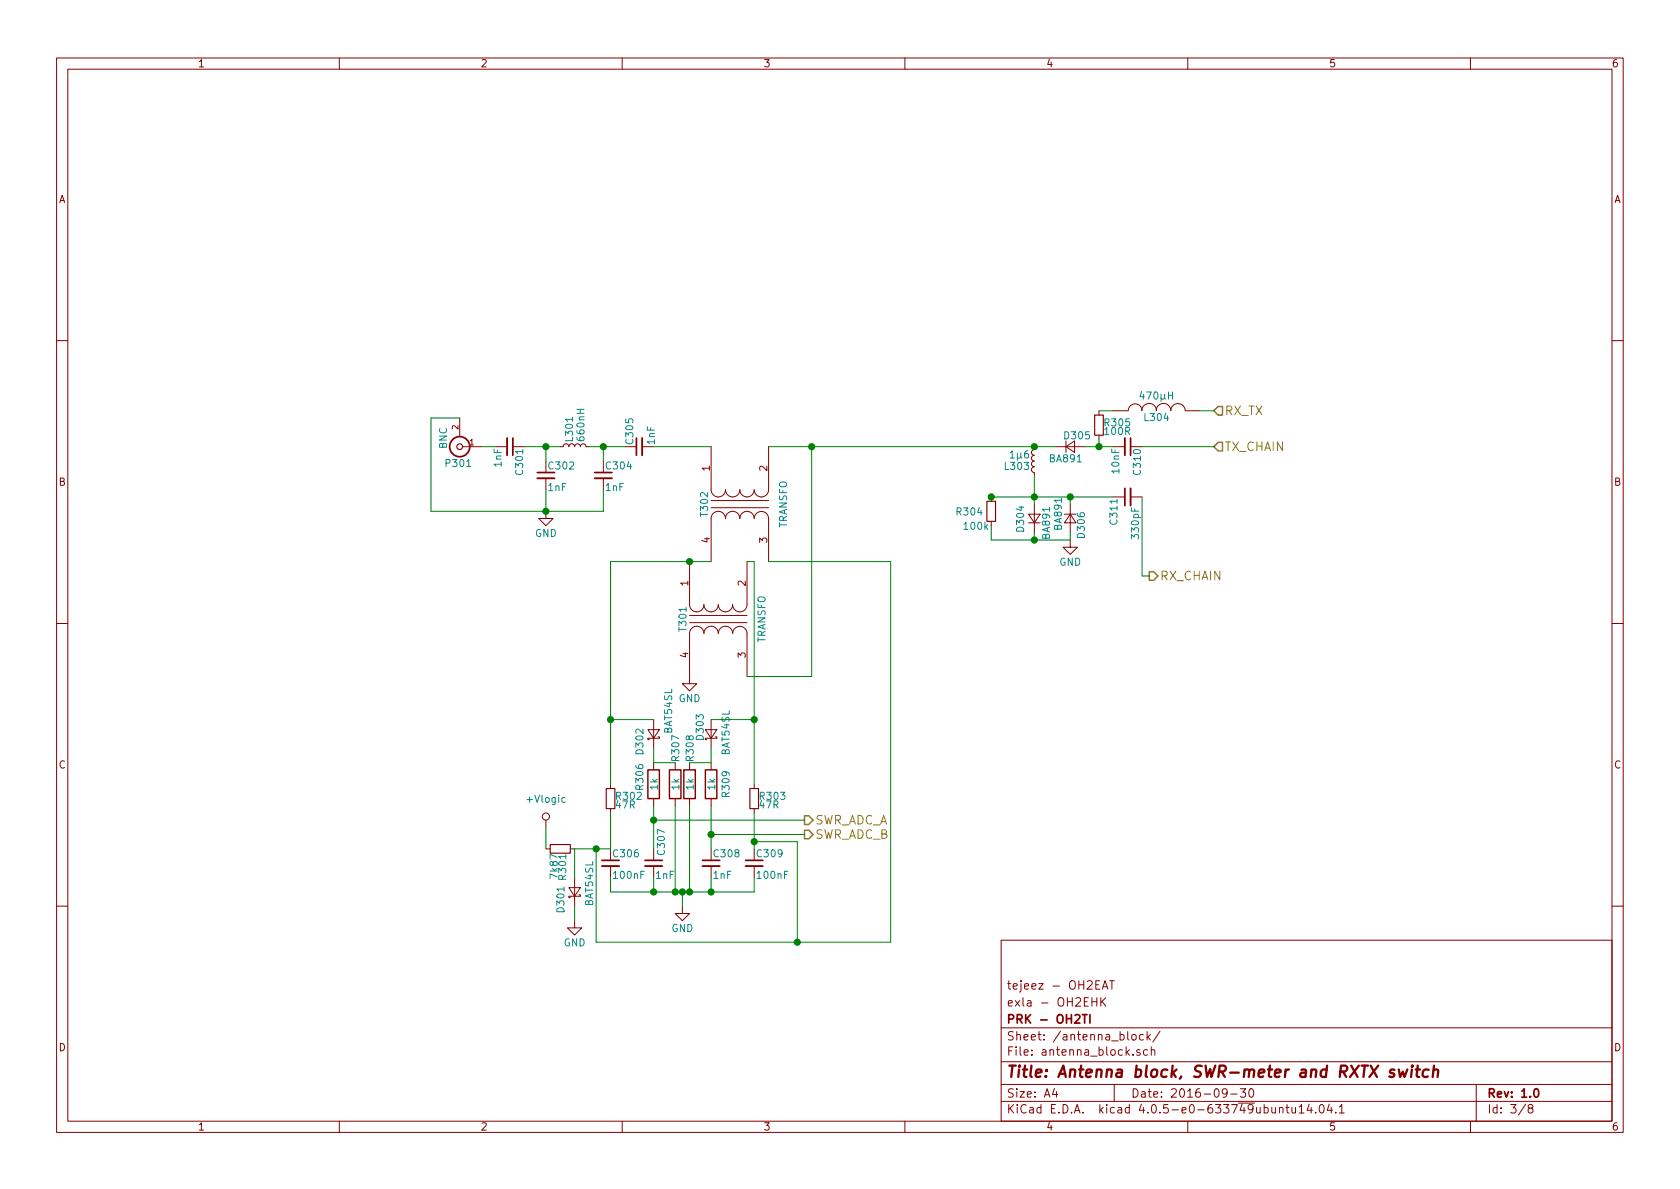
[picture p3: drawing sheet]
<svg xmlns="http://www.w3.org/2000/svg" width="297mm" height="210mm" viewBox="0 0 297 210" stroke-linecap="round" stroke-linejoin="round" font-family="sans-serif">
<g fill="none" stroke="#840000" stroke-width=".18">
<path d="M10 10.3h277v189.9h-277zM12 12.2h273v186.1h-273zM60 10.3v1.9M110 10.3v1.9M160 10.3v1.9M210 10.3v1.9M260 10.3v1.9M10 60.2h2M81.3 73.9v3.3M81.8 79h3.3M87.6 79h2.1M90.7 79h2"/>
<path d="M99.1 79h.5l.1-.3 .3-.2 .4 .1 .2 .4 .1-.3 .3-.2 .4 .1 .2 .4 .1-.3 .3-.2 .4 .1 .2 .4 .1-.3 .3-.2 .5 .1 .1 .4h.5M110.5 79h2M113.5 79h2.1M125.7 79v7.6a1.27 1.27 0 0 0 1.3 1.3 1.27 1.27 0 0 0 1.3-1.3 1.27 1.27 0 0 0 1.2 1.3 1.27 1.27 0 0 0 1.3-1.3 1.27 1.27 0 0 0 1.3 1.3 1.27 1.27 0 0 0 1.2-1.3 1.27 1.27 0 0 0 1.3 1.3 1.27 1.27 0 0 0 1.3-1.3v-7.6M182.9 79v.5l-.3 .1-.2 .3 .1 .4 .4 .2-.3 .1-.2 .3 .1 .4 .4 .2-.3 .1-.2 .4 .1 .3 .4 .2-.3 .1-.2 .4 .1 .4 .4 .2v.5M186.7 79h5.1M188.5 79l1.5-1v2zM188.5 78v2M194.3 72.6v.8M194.3 77v.7M196.8 79h2.1M196.8 72.6h2.6"/>
<path d="M199.5 72.6a1.22 1.22 0 0 1 1.2-1.2 1.22 1.22 0 0 1 1.2 1.2M199.9 79h2M201.9 72.6a1.3 1.3 0 0 1 1.3-1.3 1.3 1.3 0 0 1 1.3 1.3M204.4 72.6a1.3 1.3 0 0 1 1.3-1.3 1.3 1.3 0 0 1 1.3 1.3 1.27 1.27 0 0 1 1.3-1.2 1.27 1.27 0 0 1 1.2 1.2h2.6M285 60.2h2M96.5 90.4v1.3h1.3l-1.3 1.3-1.3-1.3h1.3M96.5 81.5v2.1M96.5 84.6v2M106.7 81.5v2.1M106.7 84.6v2M121.9 99.3v7.6a1.27 1.27 0 0 0 1.3 1.3 1.27 1.27 0 0 0 1.3-1.3 1.27 1.27 0 0 0 1.2 1.3 1.27 1.27 0 0 0 1.3-1.3 1.27 1.27 0 0 0 1.3 1.3 1.27 1.27 0 0 0 1.2-1.3 1.27 1.27 0 0 0 1.3 1.3 1.27 1.27 0 0 0 1.3-1.3v-7.6M125.7 99.3v-7.6a1.27 1.27 0 0 1 1.3-1.3 1.27 1.27 0 0 1 1.3 1.3 1.27 1.27 0 0 1 1.2-1.3 1.27 1.27 0 0 1 1.3 1.3 1.27 1.27 0 0 1 1.3-1.3 1.27 1.27 0 0 1 1.2 1.3 1.27 1.27 0 0 1 1.3-1.3 1.27 1.27 0 0 1 1.3 1.3v7.6"/>
<path d="M125.7 88.5h10.2M125.7 89.8h10.2M175.3 87.9v.7M175.3 92.2v.8M181.9 90.9h2l-1 1.6zM181.9 92.5h2M182.9 89.1v5.1M188.2 90.9h2M189.2 95.5v1.3h1.3l-1.3 1.2-1.2-1.2h1.2M189.2 90.9l1 1.6h-2zM189.2 89.1v5.1M196.8 87.9h2.1"/>
<path d="M199.9 87.9h2M10 110.3h2M121.9 108.8h10.2M121.9 110.1h10.2M132.1 119.6v-7.6a1.27 1.27 0 0 0-1.3-1.2 1.27 1.27 0 0 0-1.3 1.2 1.27 1.27 0 0 0-1.2-1.3 1.27 1.27 0 0 0-1.3 1.3 1.27 1.27 0 0 0-1.3-1.3 1.27 1.27 0 0 0-1.2 1.3 1.27 1.27 0 0 0-1.3-1.3 1.27 1.27 0 0 0-1.3 1.3v8.9h1.3l-1.3 1.3-1.3-1.3h1.3M285 110.3h2M107.9 138.7v.7M114.6 129h2l-1 1.6zM115.6 127.2v5.1M115.6 134.9v1.2M116.3 130.3h.3v.3h-2v.2h.2M119.4 134.9v1.2"/>
<path d="M121.9 134.9v1.2M124.7 129h2l-1 1.6zM125.7 127.2v5.1M125.7 134.9v1.2M126.5 130.3h.2v.3h-2M133.3 138.7v.7M96.5 145v1.3M96.5 150.1h.8M100.6 157h2l-1 1.5zM100.8 150.1h.8M101.6 155.2v5.1M102.4 158.2h.2v.3h-2v.2h.2"/>
<path d="M107.9 143v.8M107.9 150.1v2M107.9 153.2v2M115.6 141.2v1.3M115.6 150.1v2M115.6 153.2v2M119.4 141.2v1.3M121.9 141.2v1.3M125.7 141.2v1.3M125.7 150.1v2M125.7 153.2v2M133.3 143v.8"/>
<path d="M133.3 150.1v2M133.3 153.2v2M10 160.2h2M101.6 162.8v1.3h1.3l-1.3 1.2-1.3-1.2h1.3M120.6 160.3v1.2h1.3l-1.3 1.3-1.2-1.3h1.2M177 166.3h108v32h-108zM193.1 176.4v1.5M193.1 177.1h.8M193.9 176.4v1.5M194.6 176.4v1.5M194.8 177.1l.7 .8M194.9 174.9l.5-1.5 .5 1.5"/>
<path d="M195 174.5h.7M195.5 176.4l-.9 .9M196.2 173.4h.8M196.6 173.4v1.5M285 160.2h2M60 198.3v1.9M110 198.3v1.9M160 198.3v1.9M177 194.8h108M177 191.8h108M177 187.8h108M177 181.8h108"/>
<path d="M186.4 192.5l-.3 1h.9M186.8 193v1M197 191.8v3M200.2 183.1l.2-.2 .4 .2 .1 .5-.1 .2-.4 .1-.2-.1zM201.5 185.7a.37 .37 0 0 0-.5 .1v.2l.5 .2 .1 .1-.2 .3-.4-.1M202.2 183l-.5-.1-.3 .3 .1 .6 .2 .1 .5-.1M202.8 182.4v1.5M202.9 185.7l-.4-.1-.3 .3 .1 .6 .2 .1 .4-.1M203 183.4l.4 .5M203.4 182.9l-.6 .6M203.6 185.7l.2-.1 .3 .1 .1 .9M203.6 185.1v1.5"/>
<path d="M205.1 182.3l-1.3 2M210 198.3v1.9M217 193.2l-.3 .3h-.3l-.3-.3v-.4l.2-.2 .4-.1 .2 .2a1.19 1.19 0 0 1-.2 1.2l-.4 .1M217.6 193.5h1.1M219.3 192.5h.9l-.5 .6 .5 .1v.7l-.2 .1-.7-.1M221 192.7l.2-.2a.81 .81 0 0 1 .5 .6 .81 .81 0 0 1-.2 .8l-.2 .1a.79 .79 0 0 1-.3-1.3zM226.2 196l.2-.2 .4 .1v.9M226.2 195.8v1M227.4 195.8h.5M227.6 195.3v1.3l.3 .2M228.4 195.8l.1 .9 .4 .1 .2-.1M229.1 195.8v1"/>
<path d="M229.7 195.8l.4-.5v1.5M229.7 196.8h.9M231.5 195.2l-.4 1.1h1M231.8 195.8v1M232.6 196.7v.1M233.4 195.5l.2-.2a.81 .81 0 0 1 .6 .6 .81 .81 0 0 1-.3 .8l-.1 .1a.79 .79 0 0 1-.4-1.3zM235 195.2l-.3 1.1h.9M235.4 195.8v1M236.2 196.7v.1M236.8 195.8l.4-.5v1.5M236.8 196.8h.9M260 198.3v1.9"/>
<path d="M261 191.8v6.5M269.7 195.2l-1.2 2M270.5 196l-.3-.3 .1-.2 .2-.2 .4 .1 .1 .2v.2l-.7 .2a.48 .48 0 0 0 0 .7l.2 .1 .5-.1a.48 .48 0 0 0-.2-.7"/>
<circle cx="96.5" cy="144.4" r=".63"/>
</g>
<g fill="none" stroke="#840000" stroke-width=".3">
<path d="M90.7 77.5v3M112.5 77.5v3M199.9 77.5v3M95 83.6h3M105.2 83.6h3M198.9 86.4v3M106.4 152.1h3.1M114 152.1h3.1M124.2 152.1h3.1M131.8 152.1h3.1M191.4 179.4h.8M191.8 179.4v1.5"/>
<path d="M192.7 179.4v1.5M271.3 192.7l.3-.2a.81 .81 0 0 1 .5 .6 .81 .81 0 0 1-.2 .8l-.2 .1a.79 .79 0 0 1-.4-1.3z"/>
<circle cx="81.3" cy="79" r="1.78"/>
</g>
<path d="M246.6 189.2l-.5-.1-.4 .4 .3 .3 .5 .1v.3l-.1 .1-.2 .1-.6-.1M247.3 189.1l.2 1.3 .5-.9 .3 .9 .5-1.3M249.6 189.1l-.1 1.3M249.7 188.4v.2l.1-.1-.1-.1v.2M250.3 189.1h.8M250.7 188.4l-.2 1.8v.1l.4 .1M252.6 189.2a.7 .7 0 0 0-1 .3v.8l.3 .1 .6-.1M253.4 189.3a.52 .52 0 0 1 .9 .1l-.1 1M253.5 188.4l-.2 2" fill="none" stroke="#840000" stroke-width=".41"/>
<g fill="none" stroke="#840000" stroke-width=".2">
<path d="M193.5 73.4h1.6v3.6h-1.6zM174.5 88.6h1.5v3.6h-1.5zM107.2 139.4h1.5v3.6h-1.5zM132.6 139.4h1.5v3.6h-1.5zM97.3 149.3h3.5v1.6h-3.5z"/>
<circle cx="81.3" cy="79" r=".51"/>
</g>
<path d="M89.7 77.5v3M113.5 77.5v3M198.9 77.5v3M95 84.6h3M105.2 84.6h3M199.9 86.4v3M106.4 153.2h3.1M114 153.2h3.1M124.2 153.2h3.1M131.8 153.2h3.1" fill="none" stroke="#840000" stroke-width=".33"/>
<path d="M99.9 141.1l-.3-.1-.3 .3 .1 .5h.5" fill="none" stroke="#008484" stroke-width=".18"/>
<g fill="none" stroke="#008400" stroke-width=".18">
<path d="M81.3 73.9h-5.1v16.5h30.5v-3.8M85.1 79h2.5M92.7 79h6.4M96.5 79v2.5M104.1 79h6.4M106.7 79v2.5M115.6 79h10.1M135.9 79h50.8M143.5 79v40.6h-11.4M191.8 79h5M194.3 77.7v1.3M194.3 72.6h2.5"/>
<path d="M201.9 79h12.7M212.1 72.6h2.5M96.5 86.6v3.8M125.7 99.3h-17.8v39.4M132.1 99.3h1.2v39.4M135.9 99.3h21.6v67.3h-52.1v-16.5M175.3 87.9h21.5M175.3 93v2.5h13.9v-1.3M182.9 84.1v5M182.9 94.2v1.3M189.2 87.9v1.2M201.9 87.9v13.9h1.3"/>
<path d="M107.9 127.2h7.7M115.6 132.3v2.6h3.8M125.7 132.3v2.6h-3.8M125.7 127.2h7.6M96.5 146.3v3.8M107.9 143.8v6.3h-6.3v5.1M107.9 155.2v2.5h25.4v-2.5M115.6 142.5v7.6M115.6 155.2v2.5M115.6 145h26.6M119.4 142.5v15.2M120.6 157.7v2.6"/>
<path d="M121.9 142.5v15.2M125.7 142.5v7.6M125.7 155.2v2.5M125.7 147.6h16.5M133.3 148.8h7.7v17.8M133.3 143.8v6.3M101.6 160.3v2.5"/>
</g>
<g fill="#008400" stroke="#008400" stroke-width=".25">
<circle cx="96.5" cy="79" r=".51"/>
<circle cx="96.5" cy="90.4" r=".51"/>
<circle cx="106.7" cy="79" r=".51"/>
<circle cx="105.4" cy="150.1" r=".51"/>
<circle cx="133.4" cy="148.8" r=".51"/>
<circle cx="125.7" cy="157.7" r=".51"/>
<circle cx="115.6" cy="157.7" r=".51"/>
<circle cx="120.7" cy="157.7" r=".51"/>
<circle cx="115.6" cy="145" r=".51"/>
<circle cx="125.7" cy="147.6" r=".51"/>
<circle cx="182.9" cy="79" r=".51"/>
<circle cx="194.3" cy="79" r=".51"/>
<circle cx="182.9" cy="87.9" r=".51"/>
<circle cx="175.3" cy="87.9" r=".51"/>
<circle cx="182.9" cy="95.5" r=".51"/>
<circle cx="189.2" cy="87.9" r=".51"/>
<circle cx="143.5" cy="79" r=".51"/>
<circle cx="121.9" cy="99.3" r=".51"/>
<circle cx="119.4" cy="157.7" r=".51"/>
<circle cx="121.9" cy="157.7" r=".51"/>
<circle cx="133.4" cy="127.2" r=".51"/>
<circle cx="108" cy="127.2" r=".51"/>
<circle cx="141" cy="166.6" r=".51"/>
</g>
<path d="M215.4 78.2h.8v1.6h-.8l-.8-.8zM215.4 71.9h.8v1.5h-.8l-.8-.8zM203.2 101.1h.8l.7 .7-.7 .8h-.8zM142.2 144.3h.8l.8 .7-.8 .8h-.8zM142.2 146.8h.8l.8 .8-.8 .7h-.8z" fill="none" stroke="#848400" stroke-width=".25"/>
<path d="M114.6 136.1h2v5.1h-2zM118.4 136.1h2v5.1h-2zM120.9 136.1h2v5.1h-2zM124.7 136.1h2v5.1h-2z" fill="none" stroke="#840000" stroke-width=".25"/>
<text font-size="2.8" fill="#840000" x="178" y="190.5">Title: Antenna block, SWR-meter and RXTX switch</text>
<g font-size="2.1" fill="#848400">
<text x="216.6" y="73.4">RX_TX</text>
<text x="216.6" y="79.8">TX_CHAIN</text>
<text x="205.1" y="102.6">RX_CHAIN</text>
<text x="144.2" y="145.8">SWR_ADC_A</text>
<text x="144.2" y="148.3">SWR_ADC_B</text>
</g>
<g font-size="2.1" fill="#840000">
<text x="178" y="178">exla - OH2EHK</text>
<text x="178" y="175">tejeez - OH2EAT</text>
<text x="178" y="184">Sheet: /antenna_block/</text>
<text x="178" y="181">PRK - OH2TI</text>
<text x="178" y="186.7">File: antenna_block.sch</text>
<text x="178" y="196.9">KiCad E.D.A. kicad 4.0.5-e0-633749ubuntu14.04.1</text>
<text x="178" y="194.1">Size: A4</text>
<text x="200" y="194.1">Date: 2016-09-30</text>
<text x="263" y="194.1">Rev: 1.0</text>
<text x="263" y="196.9">Id: 3/8</text>
</g>
<g font-size="1.8" fill="#840000">
<text x="35" y="11.9">1</text>
<text x="85" y="11.9">2</text>
<text x="135" y="11.9">3</text>
<text x="185" y="11.9">4</text>
<text x="235" y="11.9">5</text>
<text x="285" y="11.9">6</text>
<text x="10.4" y="35.9">A</text>
<text x="285.4" y="35.9">A</text>
<text x="125.5" y="83.3" transform="rotate(-90 125.5 83.3)">1</text>
<text x="135.6" y="83.3" transform="rotate(-90 135.6 83.3)">2</text>
<text x="10.4" y="85.9">B</text>
<text x="285.4" y="85.9">B</text>
<text x="125.5" y="96" transform="rotate(-90 125.5 96)">4</text>
<text x="135.6" y="96" transform="rotate(-90 135.6 96)">3</text>
<text x="121.7" y="103.6" transform="rotate(-90 121.7 103.6)">1</text>
<text x="131.8" y="103.6" transform="rotate(-90 131.8 103.6)">2</text>
<text x="121.7" y="116.3" transform="rotate(-90 121.7 116.3)">4</text>
<text x="131.8" y="116.3" transform="rotate(-90 131.8 116.3)">3</text>
<text x="10.4" y="135.9">C</text>
<text x="285.4" y="135.9">C</text>
<text x="10.4" y="185.9">D</text>
<text x="285.4" y="185.9">D</text>
<text x="35" y="199.9">1</text>
<text x="85" y="199.9">2</text>
<text x="135" y="199.9">3</text>
<text x="185" y="199.9">4</text>
<text x="235" y="199.9">5</text>
<text x="285" y="199.9">6</text>
</g>
<g font-size="1.8" fill="#008484">
<text x="201.8" y="70.6">470µH</text>
<text x="101.3" y="77.9" transform="rotate(-90 101.3 77.9)">L301</text>
<text x="103.3" y="77.8" transform="rotate(-90 103.3 77.8)">660nH</text>
<text x="188.3" y="77.7">D305</text>
<text x="195.4" y="75.4">R305</text>
<text x="195.4" y="76.9">100R</text>
<text x="202.5" y="74.4">L304</text>
<text x="79" y="82.6">P301</text>
<text x="79" y="79.4" transform="rotate(-90 79 79.4)">BNC</text>
<text x="88.7" y="82.5" transform="rotate(-90 88.7 82.5)">1nF</text>
<text x="92.5" y="83.8" transform="rotate(-90 92.5 83.8)">C301</text>
<text x="97.1" y="83">C302</text>
<text x="107.3" y="83">C304</text>
<text x="112" y="78.4" transform="rotate(-90 112 78.4)">C305</text>
<text x="115.8" y="78.6" transform="rotate(-90 115.8 78.6)">1nF</text>
<text x="177.8" y="83.1">L303</text>
<text x="178.7" y="81">1µ6</text>
<text x="185.7" y="81.7">BA891</text>
<text x="197.9" y="83.6" transform="rotate(-90 197.9 83.6)">10nF</text>
<text x="201.7" y="83.8" transform="rotate(-90 201.7 83.8)">C310</text>
<text x="96.9" y="86.8">1nF</text>
<text x="107.1" y="86.8">1nF</text>
<text x="94.6" y="94.9">GND</text>
<text x="125.2" y="91.2" transform="rotate(-90 125.2 91.2)">T302</text>
<text x="139.1" y="93.4" transform="rotate(-90 139.1 93.4)">TRANSFO</text>
<text x="169.3" y="91.1">R304</text>
<text x="170.6" y="93.7">100k</text>
<text x="181.1" y="93.9" transform="rotate(-90 181.1 93.9)">D304</text>
<text x="185.6" y="95.2" transform="rotate(-90 185.6 95.2)">BA891</text>
<text x="187.7" y="93.6" transform="rotate(-90 187.7 93.6)">BA891</text>
<text x="191.8" y="95" transform="rotate(-90 191.8 95)">D306</text>
<text x="197.6" y="92.6" transform="rotate(-90 197.6 92.6)">C311</text>
<text x="201.4" y="95.1" transform="rotate(-90 201.4 95.1)">330pF</text>
<text x="187.3" y="100">GND</text>
<text x="121.4" y="111.5" transform="rotate(-90 121.4 111.5)">T301</text>
<text x="135.3" y="113.7" transform="rotate(-90 135.3 113.7)">TRANSFO</text>
<text x="120" y="124.1">GND</text>
<text x="118.8" y="129.7" transform="rotate(-90 118.8 129.7)">BAT54SL</text>
<text x="124.4" y="130.7" transform="rotate(-90 124.4 130.7)">D303</text>
<text x="113.7" y="133.2" transform="rotate(-90 113.7 133.2)">D302</text>
<text x="120.1" y="134.4" transform="rotate(-90 120.1 134.4)">R307</text>
<text x="122.6" y="134.4" transform="rotate(-90 122.6 134.4)">R308</text>
<text x="129" y="133.5" transform="rotate(-90 129 133.5)">BAT54SL</text>
<text x="93.3" y="141.9">+Vlogic</text>
<text x="108.9" y="142.9">47R</text>
<text x="109.1" y="141.4">R302</text>
<text x="113.7" y="139.5" transform="rotate(-90 113.7 139.5)">R306</text>
<text x="116.3" y="139.6" transform="rotate(-90 116.3 139.6)">1k</text>
<text x="120.1" y="139.6" transform="rotate(-90 120.1 139.6)">1k</text>
<text x="122.6" y="139.6" transform="rotate(-90 122.6 139.6)">1k</text>
<text x="126.4" y="139.6" transform="rotate(-90 126.4 139.6)">1k</text>
<text x="129" y="140.8" transform="rotate(-90 129 140.8)">R309</text>
<text x="134.3" y="142.9">47R</text>
<text x="134.5" y="141.4">R303</text>
<text x="98.6" y="155.2" transform="rotate(-90 98.6 155.2)">7k87</text>
<text x="100.1" y="155.4" transform="rotate(-90 100.1 155.4)">R301</text>
<text x="108.6" y="151.6">C306</text>
<text x="108.6" y="155.4">100nF</text>
<text x="116" y="155.4">1nF</text>
<text x="117.6" y="151" transform="rotate(-90 117.6 151)">C307</text>
<text x="126.1" y="155.4">1nF</text>
<text x="126.3" y="151.6">C308</text>
<text x="134" y="151.6">C309</text>
<text x="134" y="155.4">100nF</text>
<text x="99.8" y="161.2" transform="rotate(-90 99.8 161.2)">D301</text>
<text x="104.9" y="160.2" transform="rotate(-90 104.9 160.2)">BAT54SL</text>
<text x="99.6" y="167.3">GND</text>
<text x="118.7" y="164.8">GND</text>
</g>
<g font-size="1.4" fill="#840000">
<text x="81" y="75.9" transform="rotate(-90 81 75.9)">2</text>
<text x="83.1" y="78.7">1</text>
</g>
</svg>
